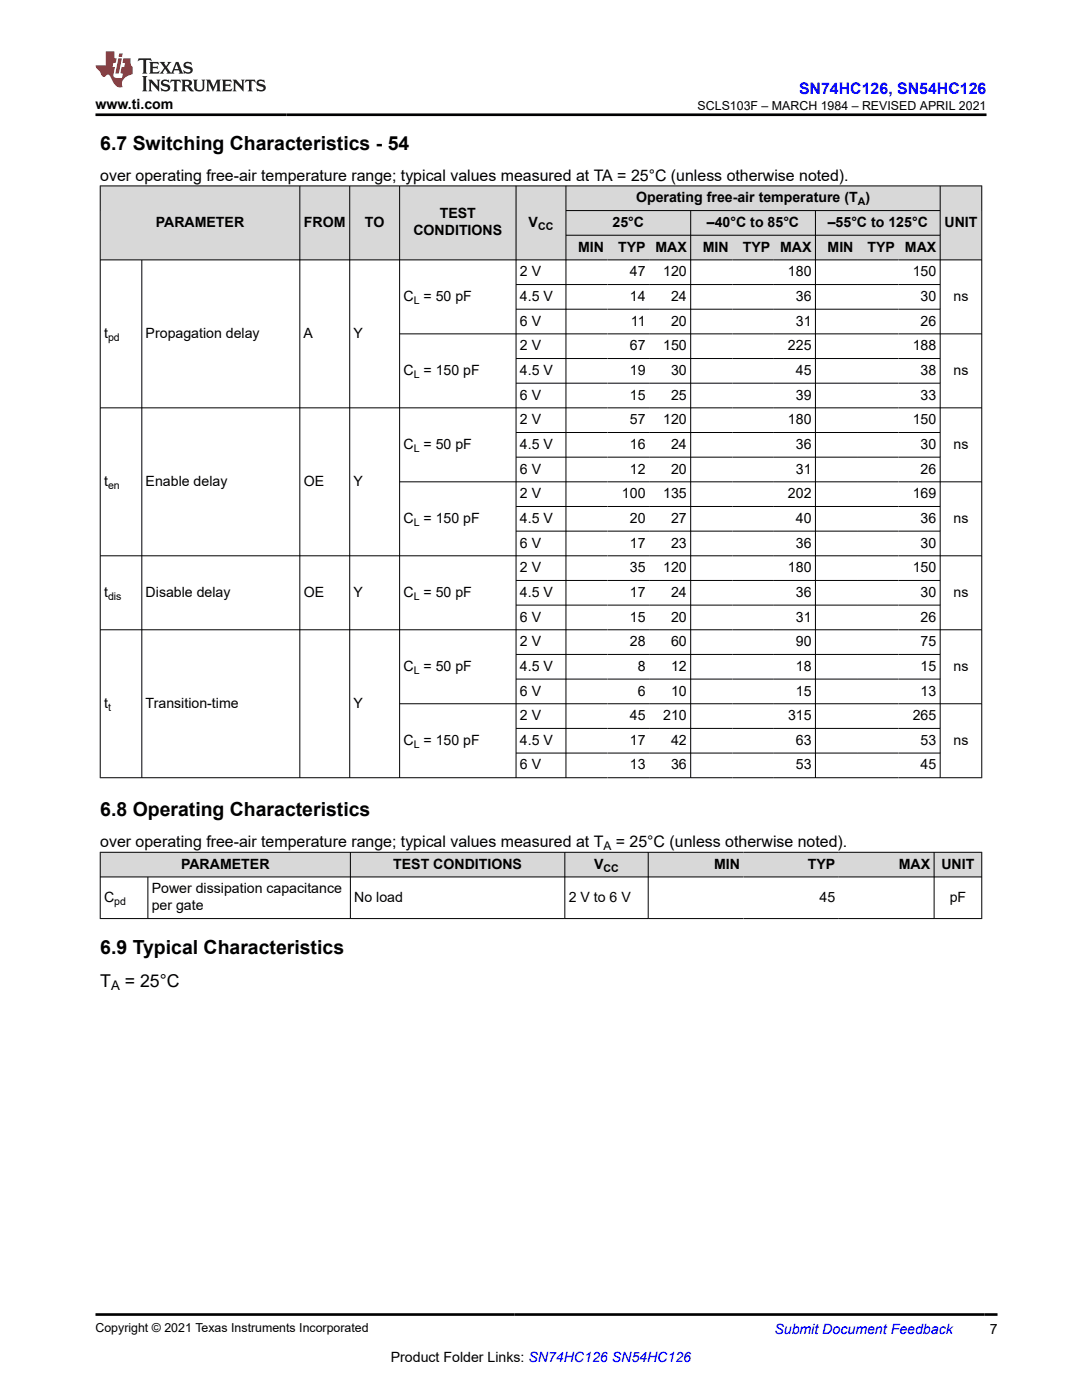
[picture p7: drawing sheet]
<svg xmlns="http://www.w3.org/2000/svg" width="216mm" height="279mm" viewBox="0 0 216 279" stroke-linecap="round" stroke-linejoin="round" font-family="sans-serif">
<g fill="#d8d8d8">
<path d="M20 37.1h175.9v4.9h-175.9z" fill-rule="evenodd"/>
<path d="M20.1 37.2h39.7v14.6h-39.7z" fill-rule="evenodd"/>
<path d="M59.9 37.2h9.8v14.6h-9.8z" fill-rule="evenodd"/>
<path d="M69.8 37.2h9.9v14.6h-9.9z" fill-rule="evenodd"/>
<path d="M79.8 37.2h23.1v14.6h-23.1z" fill-rule="evenodd"/>
<path d="M103 37.2h9.9v14.6h-9.9z" fill-rule="evenodd"/>
<path d="M113 37.2h74.5v4.8h-74.5z" fill-rule="evenodd"/>
<path d="M187.7 37.2h8.1v14.6h-8.1z" fill-rule="evenodd"/>
<path d="M113 42.1h24.8v4.8h-24.8z" fill-rule="evenodd"/>
<path d="M137.9 42.1h24.7v4.8h-24.7z" fill-rule="evenodd"/>
<path d="M162.8 42.1h24.7v4.8h-24.7z" fill-rule="evenodd"/>
<path d="M113 47h8.2v4.8h-8.2z" fill-rule="evenodd"/>
<path d="M121.2 47h8.3v4.8h-8.3z" fill-rule="evenodd"/>
<path d="M129.5 47h8.3v4.8h-8.3z" fill-rule="evenodd"/>
<path d="M137.9 47h8.2v4.8h-8.2z" fill-rule="evenodd"/>
<path d="M146.1 47h8.3v4.8h-8.3z" fill-rule="evenodd"/>
<path d="M154.4 47h8.2v4.8h-8.2z" fill-rule="evenodd"/>
<path d="M162.8 47h8.2v4.8h-8.2z" fill-rule="evenodd"/>
<path d="M171 47h8.3v4.8h-8.3z" fill-rule="evenodd"/>
<path d="M179.3 47h8.2v4.8h-8.2z" fill-rule="evenodd"/>
</g>
<g fill="none" stroke="#000" stroke-width=".2">
<path d="M19.9 37.1h176.1M20 37v118.3M59.8 37v118.3M69.8 37v118.3M79.7 37v118.3M103 37v118.3M112.9 37v118.3M187.6 37v118.3M195.9 37v118.3M19.9 51.9h176.1M28.3 51.9v103.4M103 56.8h84.7"/>
<path d="M112.9 42h74.8M112.9 46.9h74.8M137.8 42v113.3M162.7 42v113.3M79.7 66.6h116.3M103 61.7h84.7M103 71.6h84.7M103 76.5h84.7M79.7 96.2h116.3M103 86.3h84.7M103 91.2h84.7M196 81.4h-176.1"/>
<path d="M103 101.1h84.7M103 106h84.7M103 115.8h84.7M196 110.9h-176.1M19.9 125.7h176.1M103 120.8h84.7M103 130.6h84.7M103 135.5h84.7M19.9 155.2h176.1M79.7 140.4h116.3M103 145.4h84.7M103 150.3h84.7"/>
</g>
<g fill="#d8d8d8">
<path d="M20 170.1h175.9v4.9h-175.9z" fill-rule="evenodd"/>
<path d="M20.1 170.2h49.8v4.8h-49.8z" fill-rule="evenodd"/>
<path d="M70 170.2h42.6v4.8h-42.6z" fill-rule="evenodd"/>
<path d="M112.8 170.2h16.5v4.8h-16.5z" fill-rule="evenodd"/>
<path d="M129.4 170.2h19v4.8h-19z" fill-rule="evenodd"/>
<path d="M148.4 170.2h19v4.8h-19z" fill-rule="evenodd"/>
<path d="M167.4 170.2h18.9v4.8h-18.9z" fill-rule="evenodd"/>
<path d="M186.5 170.2h9.3v4.8h-9.3z" fill-rule="evenodd"/>
</g>
<path d="M19.9 170.1h176.1M19.9 175h176.1M20 170v13.4M29.5 175v8.4M69.9 170v13.4M112.7 170v13.4M129.3 170v13.4M186.4 170v13.4M195.9 170v13.4M19.9 183.3h176.1" fill="none" stroke="#000" stroke-width=".2"/>
<path d="M27.7 11.6l-.2 .6 .5-.2h.6v.1v2.2l-.2 .4h1l-.2-.4v-2.2v-.1h.5l.5 .2-.1-.6zM29.8 12.4l.2 .3v1.6l-.2 .4h1.9l.1-.6a1.08 1.08 0 0 1-1.3 .2v-.7h.6l.4 .2v-.7l-.4 .2h-.6v-.5l.2-.2a1 1 0 0 1 1 .3l-.1-.5zM31.8 12.4l1 1.1-1 1.2h.9l-.2-.2 .4-.8 .5 .8-.2 .2h1.6l-.2-.2 .1-.5h1l.1 .5-.1 .2h.9l-.2-.4-.8-1.9h-.5l-1 2.1-.8-1.1 .9-1h-.8l.2 .2-.5 .6-.3-.6 .1-.2zM35.2 12.8l.4 1h-.8zM36.8 12.5a.65 .65 0 0 0-.2 .7 .65 .65 0 0 0 .6 .5l.7 .1 .1 .3a.79 .79 0 0 1-.7 .4 .79 .79 0 0 1-.7-.5l.1 .7 .2-.1a.93 .93 0 0 0 1.1 0 .93 .93 0 0 0 .4-.9 1.46 1.46 0 0 0-1.2-.6l-.1-.3a1.09 1.09 0 0 1 1.2 .2l-.2-.6-.1 .1-.6-.2zM28.4 15.2l.2 .4v2.2l-.2 .4h1l-.2-.4v-2.2l.2-.4zM29.6 15.9l.2 .4v1.5l-.2 .4h.8l-.3-.4v-1.3l1.7 1.8v-2l.2-.4h-.8l.2 .2 .1 1.1-1.2-1.3zM32.3 16a.65 .65 0 0 0-.2 .8 .65 .65 0 0 0 .7 .4l.6 .2 .1 .2a.79 .79 0 0 1-.7 .4 .79 .79 0 0 1-.7-.5l.1 .7 .2-.1a.93 .93 0 0 0 1.1 .1 .93 .93 0 0 0 .4-1 1.46 1.46 0 0 0-1.2-.5l-.1-.4a1.09 1.09 0 0 1 1.2 .2l-.2-.6-.1 .1-.6-.1zM34.1 15.9l-.1 .6a.63 .63 0 0 1 .7-.3l.1 1.6-.3 .4h1l-.2-.4v-1.6a.66 .66 0 0 1 .8 .3l-.1-.6zM36.2 15.9l.2 .4v1.5l-.2 .4h.9l-.2-.2v-.7h.5l.1 .2a.79 .79 0 0 0 1.2 .6l-1-.9a.61 .61 0 0 0 .6-.6 .61 .61 0 0 0-.5-.7zM36.9 16.2h.2a.47 .47 0 0 1 .5 .1 .47 .47 0 0 1 .1 .5l-.2 .1-.6 .1zM38.5 15.9l.2 .2a2.27 2.27 0 0 0 .4 2 1.04 1.04 0 0 0 1.7-.7v-1.3l.2-.2h-.8l.2 .4v1.1a.6 .6 0 0 1-.6 .6 .6 .6 0 0 1-.6-.6v-1.1l.3-.4zM41.1 15.9l.2 .4v1.5l-.2 .4h.7l-.2-.4v-1.4l.9 1.9 .8-1.9v1.4l-.2 .4h1l-.3-.4v-1.5l.3-.4h-.8l-.7 1.5-.7-1.5zM44.3 15.9l.2 .4v1.5l-.2 .4h1.9l.1-.6a1.09 1.09 0 0 1-1.3 .2v-.7h.6l.4 .2v-.6l-.4 .2h-.6v-.6l.2-.1a1.01 1.01 0 0 1 1 .3l-.1-.6zM46.4 15.9l.3 .4v1.5l-.3 .4h.8l-.2-.4v-1.3l1.6 1.8v-2l.2-.4h-.7l.2 .2v1.1l-1.2-1.3zM49 15.9l-.1 .6a.63 .63 0 0 1 .8-.3v1.6l-.3 .4h1l-.2-.4v-1.6a.66 .66 0 0 1 .8 .3l-.1-.6zM51.4 16a.65 .65 0 0 0-.2 .8 .65 .65 0 0 0 .6 .4l.6 .2 .2 .2a.79 .79 0 0 1-.8 .4 .79 .79 0 0 1-.6-.5l.1 .7 .2-.1a.93 .93 0 0 0 1 .1 .93 .93 0 0 0 .5-1 1.46 1.46 0 0 0-1.3-.5l-.1-.4a1.09 1.09 0 0 1 1.3 .2l-.2-.6-.2 .1-.5-.1z" fill="#231f20"/>
<path d="M21.1 10.3v2.7h-2v.4l.9 1a.95 .95 0 0 0 .9 .9 .59 .59 0 0 1 .6-.4 .59 .59 0 0 1 .5 .3l.4 .8a1.59 1.59 0 0 0 2.1 1.4 1.61 1.61 0 0 1 1-2.3l1-.3-.1-1.5a1.59 1.59 0 0 1-.4-1.7h-1.4l-.2 .9h.5l-.1 .9h-.5l-.2 .9v.3l.4 .1-.2 .9h-.6a.73 .73 0 0 1-1.1-.7l.3-1.5h-.5l.2-.9h.5l.2-.9h-.5v-1.3zM23.6 11.6l-.6 3.1h.7l.6-3.1zM23.8 10.7l-.1 .6h.7l.1-.6z" fill="#ed1c24"/>
<path d="M19.1 22.9h177.8M19 262.3h180" fill="none" stroke="#000" stroke-width=".53"/>
<g font-size="3.9">
<text x="20" y="29.9">6.7 Switching Characteristics - 54</text>
<text x="20" y="162.9">6.8 Operating Characteristics</text>
<text x="20" y="190.5">6.9 Typical Characteristics</text>
</g>
<g font-size="3.5">
<text x="20" y="196.9">T</text>
<text x="24.9" y="196.9">= 25°C</text>
</g>
<text font-size="3.2" fill="#00f" x="159.4" y="18.7">SN74HC126, SN54HC126</text>
<g font-size="3.2">
<text x="20" y="36.1">over operating free-air temperature range; typical values measured at TA = 25°C (unless otherwise noted).</text>
<text x="20" y="169">over operating free-air temperature range; typical values measured at T</text>
<text x="122.9" y="169">= 25°C (unless otherwise noted).</text>
</g>
<g font-size="2.8">
<text x="19.1" y="21.8">www.ti.com</text>
<text x="126.9" y="40.4">Operating free-air temperature (T )</text>
<text x="31.1" y="45.3">PARAMETER</text>
<text x="60.7" y="45.3">FROM</text>
<text x="72.8" y="45.3">TO</text>
<text x="82.5" y="47">CONDITIONS</text>
<text x="87.7" y="43.6">TEST</text>
<text x="105.5" y="45.3">V</text>
<text x="122.2" y="45.3">25°C</text>
<text x="141.1" y="45.3">–40°C to 85°C</text>
<text x="165.2" y="45.3">–55°C to 125°C</text>
<text x="188.5" y="45.3">UNIT</text>
<text x="115.3" y="50.2">MIN</text>
<text x="123.3" y="50.2">TYP</text>
<text x="130.8" y="50.2">MAX</text>
<text x="140.2" y="50.2">MIN</text>
<text x="148.2" y="50.2">TYP</text>
<text x="155.7" y="50.2">MAX</text>
<text x="165.1" y="50.2">MIN</text>
<text x="173.1" y="50.2">TYP</text>
<text x="180.6" y="50.2">MAX</text>
<text x="103.7" y="55.1">2 V</text>
<text x="125.7" y="55.1">47</text>
<text x="132.3" y="55.1">120</text>
<text x="157.2" y="55.1">180</text>
<text x="182.1" y="55.1">150</text>
<text x="80.5" y="60.1">C = 50 pF</text>
<text x="103.7" y="60.1">4.5 V</text>
<text x="103.7" y="65">6 V</text>
<text x="125.7" y="60.1">14</text>
<text x="125.9" y="65">11</text>
<text x="133.9" y="60.1">24</text>
<text x="133.9" y="65">20</text>
<text x="158.8" y="60.1">36</text>
<text x="158.8" y="65">31</text>
<text x="183.7" y="60.1">30</text>
<text x="183.7" y="65">26</text>
<text x="190.3" y="60.1">ns</text>
<text x="20.8" y="67.4">t</text>
<text x="29.1" y="67.4">Propagation delay</text>
<text x="60.6" y="67.4">A</text>
<text x="70.5" y="67.4">Y</text>
<text x="103.7" y="69.9">2 V</text>
<text x="125.7" y="69.9">67</text>
<text x="132.3" y="69.9">150</text>
<text x="157.2" y="69.9">225</text>
<text x="182.1" y="69.9">188</text>
<text x="80.5" y="74.8">C = 150 pF</text>
<text x="103.7" y="74.8">4.5 V</text>
<text x="125.7" y="74.8">19</text>
<text x="133.9" y="74.8">30</text>
<text x="158.8" y="74.8">45</text>
<text x="183.7" y="74.8">38</text>
<text x="190.3" y="74.8">ns</text>
<text x="103.7" y="79.7">6 V</text>
<text x="125.7" y="79.7">15</text>
<text x="133.9" y="79.7">25</text>
<text x="158.8" y="79.7">39</text>
<text x="183.7" y="79.7">33</text>
<text x="80.5" y="89.6">C = 50 pF</text>
<text x="103.7" y="89.6">4.5 V</text>
<text x="103.7" y="84.7">2 V</text>
<text x="125.7" y="84.7">57</text>
<text x="125.7" y="89.6">16</text>
<text x="132.3" y="84.7">120</text>
<text x="133.9" y="89.6">24</text>
<text x="157.2" y="84.7">180</text>
<text x="158.8" y="89.6">36</text>
<text x="182.1" y="84.7">150</text>
<text x="183.7" y="89.6">30</text>
<text x="190.3" y="89.6">ns</text>
<text x="103.7" y="94.5">6 V</text>
<text x="125.7" y="94.5">12</text>
<text x="133.9" y="94.5">20</text>
<text x="158.8" y="94.5">31</text>
<text x="183.7" y="94.5">26</text>
<text x="20.8" y="97">t</text>
<text x="29.1" y="97">Enable delay</text>
<text x="60.6" y="97">OE</text>
<text x="70.6" y="97">Y</text>
<text x="103.7" y="99.4">2 V</text>
<text x="124.1" y="99.4">100</text>
<text x="132.3" y="99.4">135</text>
<text x="157.2" y="99.4">202</text>
<text x="182.1" y="99.4">169</text>
<text x="80.5" y="104.4">C = 150 pF</text>
<text x="103.7" y="104.4">4.5 V</text>
<text x="125.7" y="104.4">20</text>
<text x="133.9" y="104.4">27</text>
<text x="158.8" y="104.4">40</text>
<text x="183.7" y="104.4">36</text>
<text x="190.3" y="104.4">ns</text>
<text x="103.7" y="109.3">6 V</text>
<text x="125.7" y="109.3">17</text>
<text x="133.9" y="109.3">23</text>
<text x="158.8" y="109.3">36</text>
<text x="183.7" y="109.3">30</text>
<text x="20.8" y="119.1">t</text>
<text x="29.1" y="119.1">Disable delay</text>
<text x="60.6" y="119.1">OE</text>
<text x="70.6" y="119.1">Y</text>
<text x="80.5" y="119.1">C = 50 pF</text>
<text x="103.7" y="119.1">4.5 V</text>
<text x="103.7" y="114.2">2 V</text>
<text x="125.7" y="114.2">35</text>
<text x="125.7" y="119.1">17</text>
<text x="132.3" y="114.2">120</text>
<text x="133.9" y="119.1">24</text>
<text x="157.2" y="114.2">180</text>
<text x="158.8" y="119.1">36</text>
<text x="182.1" y="114.2">150</text>
<text x="183.7" y="119.1">30</text>
<text x="190.3" y="119.1">ns</text>
<text x="103.7" y="124">6 V</text>
<text x="125.7" y="124">15</text>
<text x="133.9" y="124">20</text>
<text x="158.8" y="124">31</text>
<text x="183.7" y="124">26</text>
<text x="103.7" y="129">2 V</text>
<text x="125.7" y="129">28</text>
<text x="133.9" y="129">60</text>
<text x="158.8" y="129">90</text>
<text x="183.7" y="129">75</text>
<text x="80.5" y="133.9">C = 50 pF</text>
<text x="103.7" y="133.9">4.5 V</text>
<text x="127.2" y="133.9">8</text>
<text x="133.9" y="133.9">12</text>
<text x="158.8" y="133.9">18</text>
<text x="183.7" y="133.9">15</text>
<text x="190.3" y="133.9">ns</text>
<text x="20.8" y="141.3">t</text>
<text x="29.1" y="141.3">Transition-time</text>
<text x="70.6" y="141.3">Y</text>
<text x="103.7" y="143.7">2 V</text>
<text x="103.7" y="138.8">6 V</text>
<text x="125.7" y="143.7">45</text>
<text x="127.2" y="138.8">6</text>
<text x="132.3" y="143.7">210</text>
<text x="133.9" y="138.8">10</text>
<text x="157.2" y="143.7">315</text>
<text x="158.8" y="138.8">15</text>
<text x="182.1" y="143.7">265</text>
<text x="183.7" y="138.8">13</text>
<text x="80.5" y="148.6">C = 150 pF</text>
<text x="103.7" y="148.6">4.5 V</text>
<text x="125.7" y="148.6">17</text>
<text x="133.9" y="148.6">42</text>
<text x="158.8" y="148.6">63</text>
<text x="183.7" y="148.6">53</text>
<text x="190.3" y="148.6">ns</text>
<text x="103.7" y="153.6">6 V</text>
<text x="125.7" y="153.6">13</text>
<text x="133.9" y="153.6">36</text>
<text x="158.8" y="153.6">53</text>
<text x="183.7" y="153.6">45</text>
<text x="36.1" y="173.4">PARAMETER</text>
<text x="78.5" y="173.4">TEST CONDITIONS</text>
<text x="118.6" y="173.4">V</text>
<text x="142.5" y="173.4">MIN</text>
<text x="161.2" y="173.4">TYP</text>
<text x="179.4" y="173.4">MAX</text>
<text x="187.9" y="173.4">UNIT</text>
<text x="20.8" y="180">C</text>
<text x="30.3" y="178.3">Power dissipation capacitance</text>
<text x="70.7" y="180">No load</text>
<text x="113.5" y="180">2 V to 6 V</text>
<text x="163.5" y="180">45</text>
<text x="189.5" y="180">pF</text>
<text x="30.3" y="181.7">per gate</text>
<text x="197.5" y="266.1">7</text>
<text x="78" y="271.7">Product Folder Links: SN74HC126 SN54HC126</text>
</g>
<text font-size="2.8" fill="#00f" x="154.5" y="266.2">Submit Document Feedback</text>
<text font-size="2.6" x="22.2" y="197.6">A</text>
<g font-size="2.5">
<text x="139.2" y="21.9">SCLS103F – MARCH 1984 – REVISED APRIL 2021</text>
<text x="19.1" y="265.9">Copyright © 2021 Texas Instruments Incorporated</text>
</g>
<text font-size="2.4" x="120.4" y="169.7">A</text>
<g font-size="2.1">
<text x="171.1" y="40.9">A</text>
<text x="107.4" y="45.9">CC</text>
<text x="82.5" y="60.6">L</text>
<text x="21.6" y="68">pd</text>
<text x="82.5" y="75.4">L</text>
<text x="82.5" y="90.2">L</text>
<text x="21.6" y="97.5">en</text>
<text x="82.5" y="104.9">L</text>
<text x="21.6" y="119.7">dis</text>
<text x="82.5" y="119.7">L</text>
<text x="82.5" y="134.4">L</text>
<text x="21.6" y="141.8">t</text>
<text x="82.5" y="149.2">L</text>
<text x="120.4" y="173.9">CC</text>
<text x="22.8" y="180.5">pd</text>
</g>
</svg>
